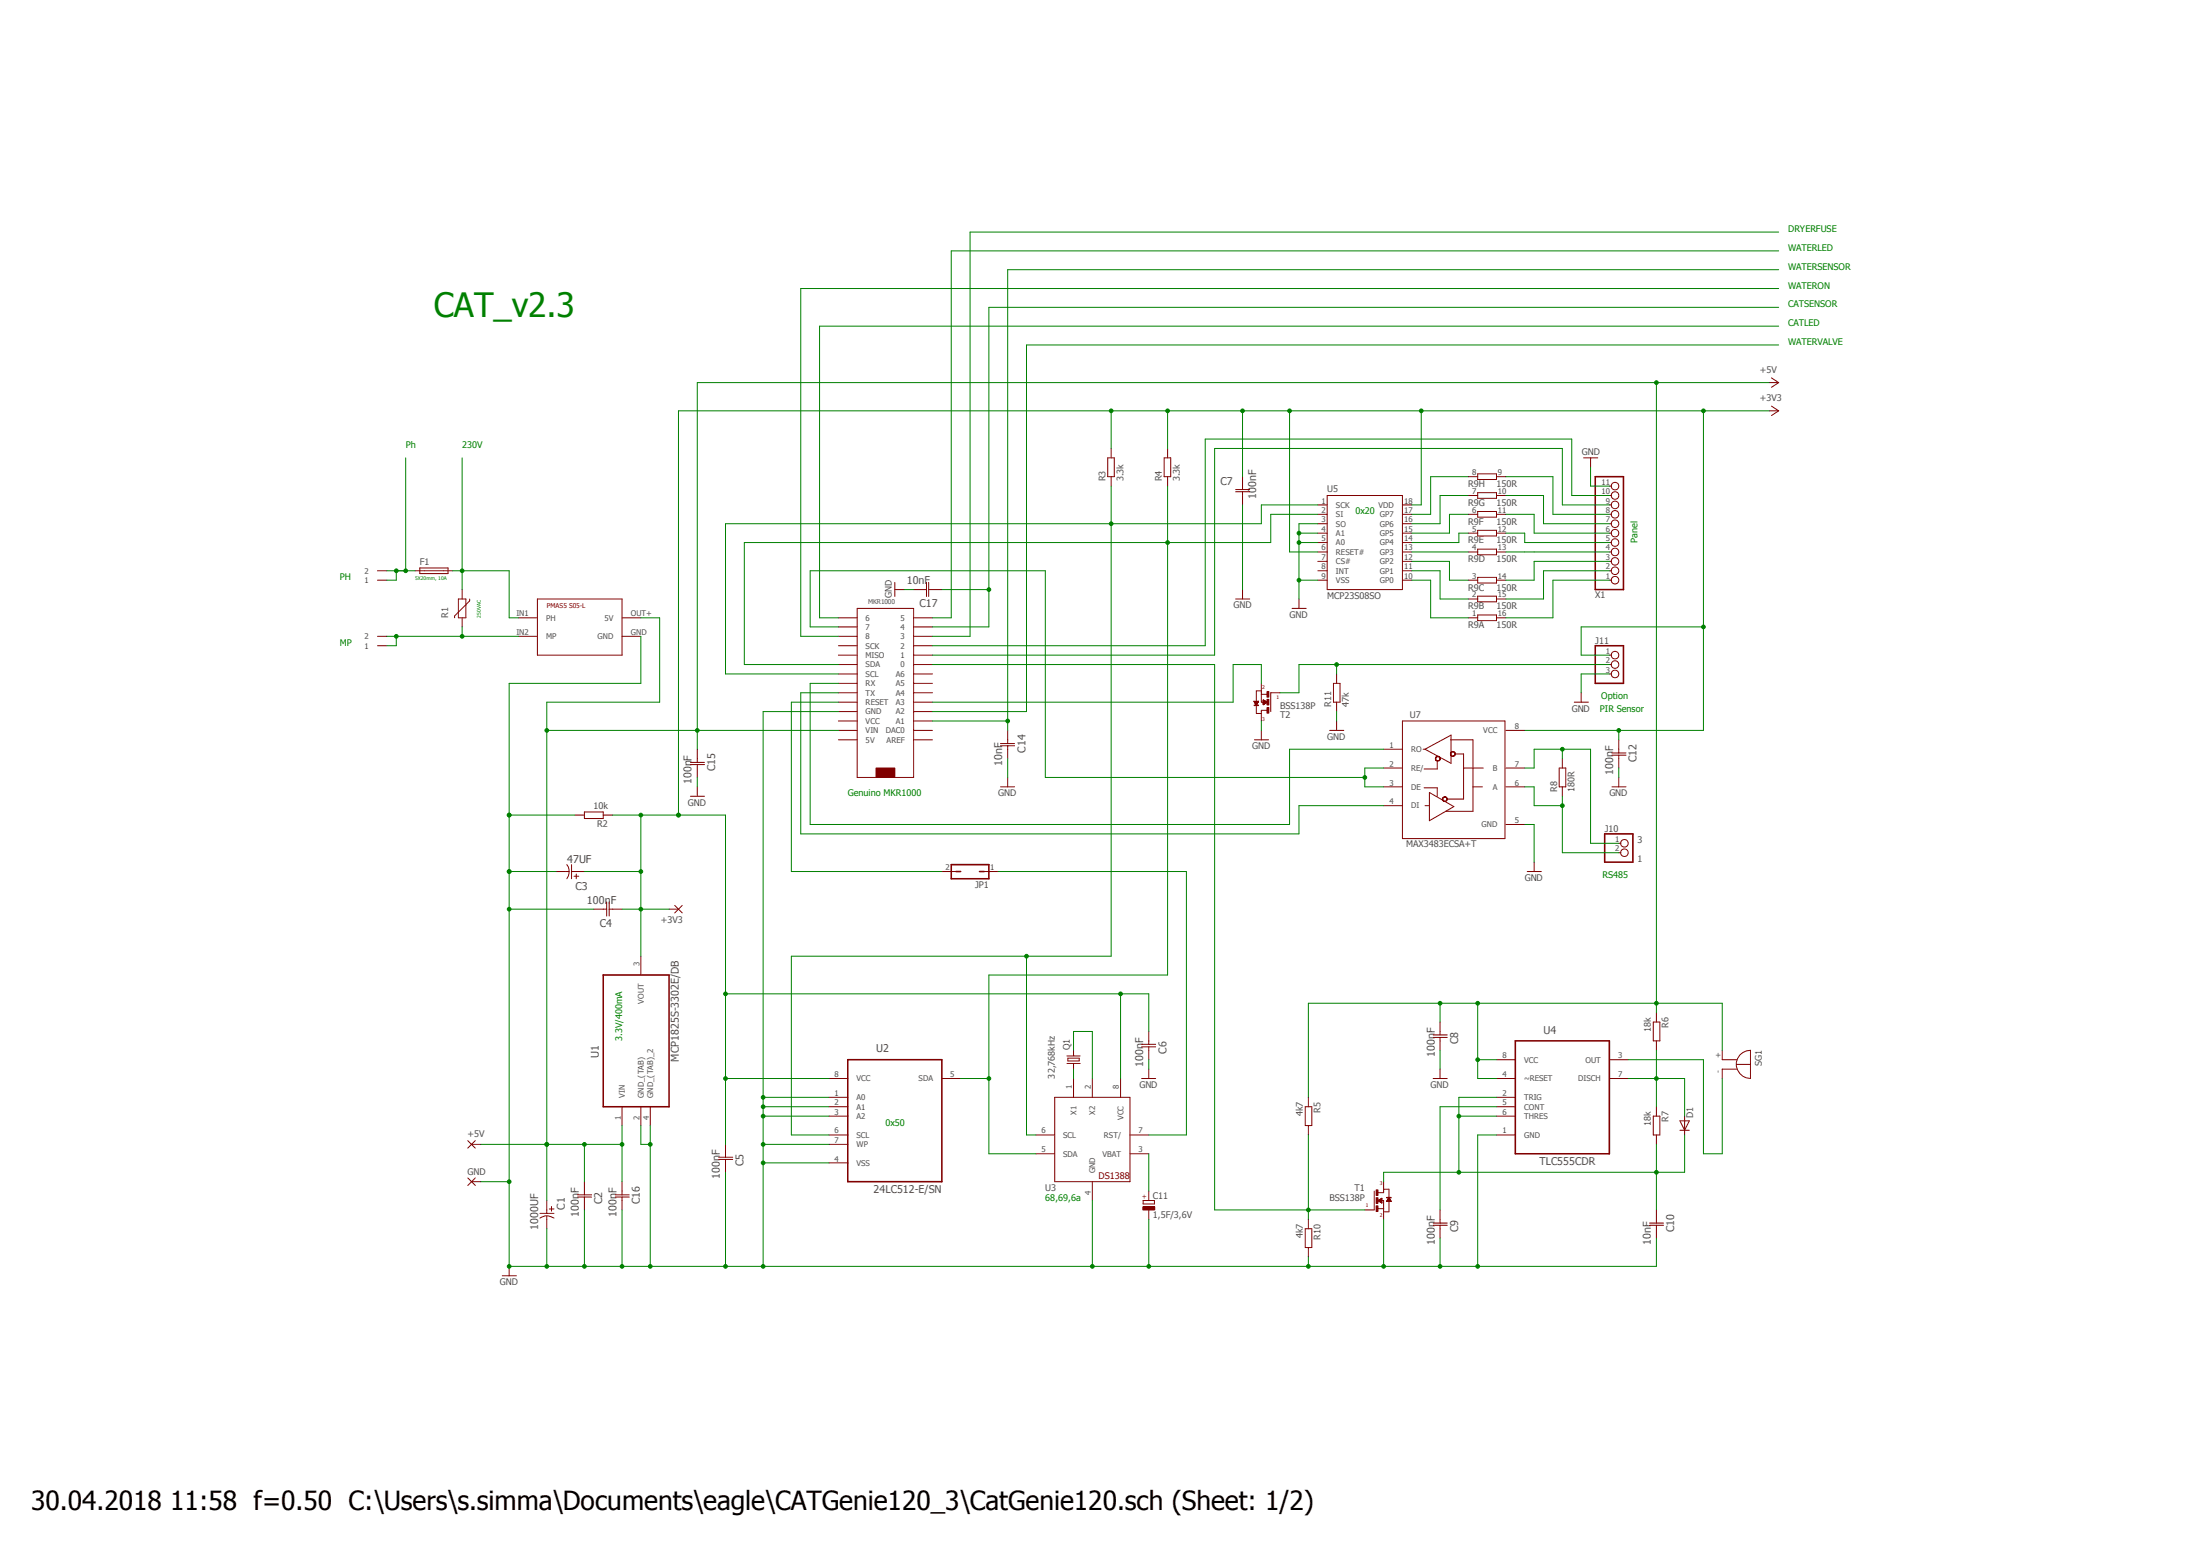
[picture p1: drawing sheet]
<svg xmlns="http://www.w3.org/2000/svg" width="297mm" height="210mm" viewBox="0 0 297 210" stroke-linecap="round" stroke-linejoin="round" font-family="sans-serif">
<path d="M45.6 30.1l205 143.8M250.6 30.1l-205 143.8" fill="none" stroke="#fff" stroke-width=".14"/>
<g fill="none" stroke="#800000" stroke-width=".14">
<path d="M113.2 99.9h2.5M113.2 98.6h2.5M113.2 97.3h2.5M113.2 96.1h2.5M113.2 94.8h2.5M113.2 93.5h2.5M113.2 92.2h2.5M113.2 91h2.5M113.2 89.7h2.5M113.2 88.4h2.5M113.2 87.2h2.5M113.2 85.9h2.5"/>
<path d="M113.2 84.6h2.5M113.2 83.4h2.5M115.7 82.1h7.7v22.8h-7.7zM123.4 99.9h2.5M123.4 98.6h2.5M123.4 97.3h2.5M123.4 96.1h2.5M123.4 94.8h2.5M123.4 93.5h2.5M123.4 92.2h2.5M123.4 91h2.5M123.4 89.7h2.5"/>
<path d="M123.4 88.4h2.5M123.4 87.2h2.5M123.4 85.9h2.5M123.4 84.6h2.5M123.4 83.4h2.5"/>
</g>
<path d="M118.3 103.7h2.5v1.2h-2.5z" fill-rule="evenodd" fill="#800000"/>
<g fill="none" stroke="#800000" stroke-width=".14">
<path d="M238.9 51.6h1.3M238.9 55.5h1.3M239.2 51l1 .6M239.2 54.8l1 .7M240.2 51.6l-1 .7M240.2 55.5l-1 .6M62.4 79.6v1.3M149.6 61.8h.8v2.5h-.8zM150 60.5v1.3M150 64.3v1.3M157.2 61.8h.9v2.5h-.9zM157.6 60.5v1.3"/>
<path d="M157.6 64.3v1.3M61.9 80.9h1v2.5h-1zM62.4 83.4v1.2M63.4 80.9v.2l-2 2v.3M70 83.4h2.6M70 85.9h2.6M72.6 80.9h11.4v7.5h-11.4zM84 83.4h2.5M84 85.9h2.5M77.6 110h1.3M78.9 109.6h2.5v.9h-2.5zM81.4 110h1.3"/>
<path d="M118.3 103.7h2.5v1.2h-2.5zM127.2 117.6h1.9M132.9 117.6h1.9M86.5 129.1v2.5M223.2 138h.9v2.5h-.9zM223.6 136.7v1.3M63.2 159l1 1M63.2 154l1 1M63.7 154.5h1.2M63.7 159.5h1.2M64.2 159l-1 1M64.2 154l-1 1"/>
<path d="M84 149.4v2.5M86.5 149.4v2.5M87.8 149.4v2.5M97 156.5h1.9M97 156.2h1.9M98 154.5v1.7M98 156.5v1.7M111.9 145.6h2.6M111.9 148.1h2.6M111.9 149.4h2.6M111.9 150.7h2.6M111.9 153.2h2.6"/>
<path d="M111.9 154.5h2.6M111.9 157h2.6M127.2 145.6h2.5M176.2 149.4h.9v2.5h-.9zM176.7 148.1v1.3M176.7 151.9v1.3M202.1 145.6h2.5M202.1 148.1h2.5M202.1 149.4h2.5M202.1 150.7h2.5M202.1 153.2h2.5M202.1 143h2.5"/>
<path d="M217.3 145.6h2.5M217.3 143h2.5M223.2 150.7h.9v2.5h-.9zM223.6 140.5v1.3M223.6 149.4v1.3M223.6 153.2v1.3M232.5 141.8v1.2h2M234.4 143.7h1.9M234.5 144.3h-2v1.3M234.9 142.4l.9-.5 .5-.1v3.8a1.92 1.92 0 0 1-1.7-1.1 1.92 1.92 0 0 1 .3-2.1zM67.8 172.2h1.9M68.7 170.9v1.3"/>
<path d="M185.5 160.8v2.5M186.1 163.2h.7M186.6 162.1h.2v1.2M186.8 160.8v.2h-.7M186.8 160.5h.7v1.2M187.5 162.2v1.4h-.7M193.5 165.4h1.9M193.5 165.1h1.9M194.4 163.3v1.8M194.4 165.4v1.7"/>
</g>
<path d="M128.4 116.7h5.1v1.9h-5.1zM129.1 117.6h.6M132.2 117.6h.7M81.4 131.6h8.9v17.8h-8.9zM114.5 143h12.7v16.5h-12.7zM204.6 140.5h12.7v15.2h-12.7z" fill="none" stroke="#800000" stroke-width=".21"/>
<path d="M185.8 160.6h.3v.8h-.3z" fill-rule="evenodd" fill="#800000"/>
<path d="M185.8 160.6h.3v.8h-.3z" fill="none" stroke="#800000" stroke-width=".14"/>
<path d="M185.8 161.7h.3v.7h-.3z" fill-rule="evenodd" fill="#800000"/>
<path d="M185.8 161.7h.3v.7h-.3z" fill="none" stroke="#800000" stroke-width=".14"/>
<path d="M185.8 162.8h.3v.7h-.3z" fill-rule="evenodd" fill="#800000"/>
<path d="M185.8 162.8h.3v.7h-.3z" fill="none" stroke="#800000" stroke-width=".14"/>
<path d="M187.2 161.6h.6v.1h-.6z" fill-rule="evenodd" fill="#800000"/>
<g fill="none" stroke="#800000" stroke-width=".14">
<path d="M51 78.3h1.2M51 77h1.2M56 77h5.1M56.7 76.7h3.8v.7h-3.8zM166.8 66.1h1.9M166.8 66.4h1.9M167.8 64.3v1.8M167.8 66.4v1.8M167.8 79.6v1.3M177.9 78.3h1.3M177.9 77h1.3M177.9 75.8h1.3"/>
<path d="M177.9 74.5h1.3M177.9 73.2h1.3M177.9 72h1.3M177.9 70.7h1.3M177.9 69.4h1.3M177.9 68.2h1.3M179.2 66.9h10.2v12.7h-10.2zM189.4 78.3h1.2M189.4 77h1.2M189.4 75.8h1.2M189.4 74.5h1.2M189.4 73.2h1.2"/>
<path d="M189.4 72h1.2M189.4 70.7h1.2M189.4 69.4h1.2M189.4 68.2h1.2M198.2 78.3h1.3M198.2 74.5h1.3M198.2 72h1.3M198.2 69.4h1.3M198.2 66.9h1.3M198.2 64.3h1.3M199.5 64h2.6v.7h-2.6zM199.5 66.5h2.6v.8h-2.6z"/>
<path d="M199.5 69h2.6v.8h-2.6zM199.5 71.6h2.6v.7h-2.6zM199.5 74.1h2.6v.8h-2.6zM199.5 77.9h2.6v.8h-2.6zM202.1 78.3h1.2M202.1 74.5h1.2M202.1 72h1.2M202.1 69.4h1.2M202.1 66.9h1.2M202.1 64.3h1.2M213.8 61.8h1.9M214.8 61.8v1.3"/>
<path d="M217.3 78.3h.3M217.3 77h.3M217.3 75.8h.3M217.3 74.5h.3M217.3 73.2h.3M217.3 72h.3M217.3 70.7h.3M217.3 69.4h.3M217.3 68.2h.3M217.3 66.9h.3M217.3 65.6h.3M51 87.2h1.2"/>
<path d="M51 85.9h1.2M166.8 80.9h1.9M174.5 82.1h1.9M175.4 80.9v1.2M189.4 97.3h13.8v15.9h-13.8zM198.2 80.9h1.3M198.2 83.4h1.3M199.5 83h2.6v.8h-2.6zM199.5 80.5h2.6v.7h-2.6zM202.1 80.9h1.2M202.1 83.4h1.2M75.1 117.6h1.8"/>
<path d="M76.5 116.7a1.6 1.6 0 0 1 0 1.9M77.2 117.6h1.7M77.2 116.7v1.9M77.5 118.3h.6M77.8 118v.6M192.4 101.1l3.5-1.9v3.8zM193 107l3.3 1.9-3.3 1.9zM80.2 122.7h1.7M81.9 121.8v1.9M82.3 122.7h1.7M82.3 121.8v1.9M155.1 139.2v1.8"/>
<path d="M193.5 139.7h1.9M194.4 138v1.7M78.9 159.5v1.8M139.9 153.2h2.5M139.9 155.7h2.5M142.4 148.1h10.2v11.4h-10.2zM144.1 142.5h1.7M144.1 143.6h1.7M144.2 142.8h1.5v.4h-1.5zM144.9 141.8v.7M144.9 143.6v.7M144.9 145.6v2.5"/>
<path d="M147.5 145.6v2.5M147.5 159.5v2.6M151.3 145.6v2.5M152.6 153.2h2.5M152.6 155.7h2.5M154.1 145.6h1.9M154.1 141.3h1.9M154.1 141h1.9M155.1 141.3v1.7M155.1 144.3v1.3M186.8 159.5v1.3M193.5 140h1.9"/>
<path d="M193.5 145.6h1.9M194.4 140v1.8M194.4 144.3v1.3M226.8 151.3h1.3l-.6 1.3zM226.8 152.6h1.3M227.5 150.7v2.5M72.9 164.4a1.6 1.6 0 0 1 1.9 0M72.9 163.8h1.9M73.8 162.1v1.7M73.8 164.1v1.8M74.2 163.2h.6M74.5 162.9v.6"/>
<path d="M78 161.6h1.9M78 161.3h1.9M78.9 161.6v1.7M184.3 163.3h1.2M186.1 162.1l.5 .3M186.1 162.1h.5M186.1 162h.5M186.2 162.2h.4M186.2 162h.4M186.3 161.9h.3M186.3 162.2h.3M186.3 162.3h.3"/>
<path d="M186.4 162.3h.2M186.4 161.8h.2M186.5 161.8h.1M186.5 162.3h.1M186.6 161.8l-.5 .3M186.6 161.8v.6M186.6 162.4h.1M186.6 161.8h.1M186.8 163.3v1.3M187.2 161.6h.6v.1h-.6zM187.2 162.1h.6M187.3 162.1h.5"/>
<path d="M187.3 162h.4M187.4 162h.3M187.4 161.9h.3M187.4 161.8h.2M187.5 161.8h.1M187.5 161.7h.1M187.5 161.7l.3 .5h-.6zM222.7 165.4h1.9M222.7 165.1h1.9M223.6 163.3v1.8M223.6 165.4v1.7"/>
<circle cx="218.1" cy="72" r=".51"/>
<circle cx="218.1" cy="66.9" r=".51"/>
<circle cx="218.1" cy="75.8" r=".51"/>
<circle cx="218.1" cy="65.6" r=".51"/>
<circle cx="218.1" cy="74.5" r=".51"/>
<circle cx="218.1" cy="70.7" r=".51"/>
<circle cx="218.1" cy="77" r=".51"/>
<circle cx="218.1" cy="73.2" r=".51"/>
<circle cx="218.1" cy="69.4" r=".51"/>
<circle cx="218.1" cy="68.2" r=".51"/>
<circle cx="218.1" cy="78.3" r=".51"/>
</g>
<path d="M215.4 64.3h3.8v15.3h-3.8z" fill="none" stroke="#800000" stroke-width=".21"/>
<path d="M194.8 107.7l.2-.2 .2 .1 .2 .1v.3l-.4 .2-.2-.1-.1-.2h.1l.1-.2 .3-.1 .2 .2-.2 .3-.2 .1-.3-.3z" fill-rule="evenodd" fill="#800000"/>
<path d="M194.8 107.7l.2-.2 .2 .1 .2 .1v.3l-.4 .2-.2-.1-.1-.2h.1l.1-.2 .3-.1 .2 .2-.2 .3-.2 .1-.3-.3z" fill="none" stroke="#800000" stroke-width=".14"/>
<path d="M193.8 102.2l.3-.1h.2l.2 .2v.2l-.2 .2h-.2h-.3v-.3l.1-.2h.4l.1 .1v.2l-.3 .2a.44 .44 0 0 1-.3-.5z" fill-rule="evenodd" fill="#800000"/>
<path d="M193.8 102.2l.3-.1h.2l.2 .2v.2l-.2 .2h-.2h-.3v-.3l.1-.2h.4l.1 .1v.2l-.3 .2a.44 .44 0 0 1-.3-.5z" fill="none" stroke="#800000" stroke-width=".14"/>
<path d="M195.9 101.6l.2-.2 .2 .1 .2 .1v.3l-.2 .2h-.2l-.2-.1-.1-.2 .2-.2 .3-.1 .1 .2v.2l-.3 .2a.44 .44 0 0 1-.2-.5z" fill-rule="evenodd" fill="#800000"/>
<g fill="none" stroke="#800000" stroke-width=".14">
<path d="M195.8 99.9h3.1v9.6h-3.7M203.3 98.6h2.6M218.6 99.9v1.7M186.8 101.1h2.6M186.8 103.7h2.6M186.8 106.2h2.6M186.8 108.8h2.6M192.1 101.1h.3M192.3 106.3h1.8v1.2M192.4 108.8h.5M194.1 102.8v1h-1.8M195.9 101.6l.2-.2 .2 .1 .2 .1v.3l-.2 .2h-.2l-.2-.1-.1-.2 .2-.2 .3-.1 .1 .2v.2l-.3 .2a.44 .44 0 0 1-.2-.5z"/>
<path d="M196.5 101.8h1.1v6.1h-2.3M197.6 103.7h2.7M198.9 106.2h1.2M203.3 103.7h2.6M203.3 106.2h2.6M203.3 111.3h2.6M206.2 117.6h1.9M207.1 116.4v1.2M210.5 103.7h.9v2.5h-.9zM210.9 102.4v1.3M210.9 106.2v1.3M217.6 106.2h1.9"/>
<path d="M217.6 101.9h1.9M217.6 101.6h1.9M218.6 101.9v1.8M218.6 104.9v1.3M154.3 162.1h1.6v.4h-1.6z"/>
</g>
<path d="M154.3 162.9h1.6v.4h-1.6z" fill-rule="evenodd" fill="#800000"/>
<g fill="none" stroke="#800000" stroke-width=".14">
<path d="M120.8 79.6h1.3M120.8 78.6v1.9M123.4 79.6h1.7M125.1 78.6v1.9M125.4 79.6h1.8M125.4 78.6v1.9M136.1 98.6v1.8M169.6 95.2v1.1h.7M170.3 93.5v1.3h.3M170.3 93.7h.8M170.3 93.3h-.7v1.4M171.1 95.9h-.8v.2"/>
<path d="M171.6 93.5v2.6M179.5 98.6h1.9M180 92.2h.9v2.6h-.9zM180.5 91v1.2M180.5 94.8v1.3M180.5 97.3v1.3M212.6 94.8h1.9M213.5 93.5v1.3M217.3 88.4h.3M217.3 89.7h.3M217.3 91h.3M93.2 103.2h1.9"/>
<path d="M93.2 102.9h1.9M93.2 107.5h1.9M94.1 101.1v1.8M94.1 103.2v1.7M94.1 106.2v1.3M135.1 100.7h1.9M135.1 100.4h1.9M135.1 106.2h1.9M136.1 100.7v1.7M136.1 104.9v1.3M218.6 113.8h.3M218.6 115.1h.3"/>
<path d="M84 159.5v1.8M83.1 161.6h1.9M83.1 161.3h1.9M84 161.6v1.7M154.3 162.9h1.6v.4h-1.6zM155.1 160.8v1.3M155.1 163.3v1.3M176.2 165.9h.9v2.5h-.9zM176.7 164.6v1.3M176.7 168.4v1.3"/>
<circle cx="218.1" cy="91" r=".51"/>
<circle cx="218.1" cy="89.7" r=".51"/>
<circle cx="218.1" cy="88.4" r=".51"/>
<circle cx="219.3" cy="113.8" r=".51"/>
<circle cx="219.3" cy="115.1" r=".51"/>
</g>
<path d="M215.4 87.2h3.8v5h-3.8zM216.7 112.6h3.8v3.8h-3.8z" fill="none" stroke="#800000" stroke-width=".21"/>
<path d="M171.1 95.5h.2v.8h-.2z" fill-rule="evenodd" fill="#800000"/>
<path d="M171.1 95.5h.2v.8h-.2z" fill="none" stroke="#800000" stroke-width=".14"/>
<path d="M171.1 94.4h.2v.8h-.2z" fill-rule="evenodd" fill="#800000"/>
<path d="M171.1 94.4h.2v.8h-.2z" fill="none" stroke="#800000" stroke-width=".14"/>
<path d="M171.1 93.3h.2v.8h-.2z" fill-rule="evenodd" fill="#800000"/>
<path d="M171.1 93.3h.2v.8h-.2z" fill="none" stroke="#800000" stroke-width=".14"/>
<path d="M169.3 95.2h.6h-.6z" fill-rule="evenodd" fill="#800000"/>
<g fill="none" stroke="#800000" stroke-width=".14">
<path d="M169.3 94.7h.6l-.3 .5zM169.3 95.2h.6h-.6zM169.3 94.7h.6M169.4 94.8h.5M169.4 99.9h1.9M169.4 94.9h.4M169.4 94.8h.4M169.5 94.9h.3M169.5 95h.3M169.5 95.1h.2M169.5 95h.2M169.6 95.1h.1"/>
<path d="M169.6 95.2h.1M170.3 92.2v1.3M170.3 96.1v1.2M170.3 98.6v1.3M170.6 94.5v.6M170.6 94.5l.5 .3M170.6 95.1h.1M170.6 95h.1M170.6 95h.2M170.6 95h.3M170.6 94.9h.3M170.6 94.9h.4"/>
<path d="M170.6 94.8h.5M170.6 94.7h.4M170.6 94.7h.3M170.6 94.6h.2M170.6 94.6h.1M170.6 94.5h.1M171.1 94.8l-.5 .3M171.6 93.5h1.2M90.3 122.7h1.3M91.1 122.2l1 1M92.1 122.2l-1 1"/>
</g>
<path d="M113.2 96.1h-10.2v52M68.7 170.9h154.9" fill="none" stroke="#008000" stroke-width=".14"/>
<circle cx="103" cy="170.9" r=".25" fill="#008000"/>
<g fill="none" stroke="#008000" stroke-width=".14">
<path d="M103 149.4h8.9M103 150.7h8.9M103 157h8.9M111.9 148.1h-8.9v22.8"/>
<circle cx="103" cy="170.9" r=".25"/>
</g>
<circle cx="103" cy="148.1" r=".25" fill="#008000"/>
<circle cx="103" cy="148.1" r=".25" fill="none" stroke="#008000" stroke-width=".14"/>
<circle cx="103" cy="149.4" r=".25" fill="#008000"/>
<circle cx="103" cy="149.4" r=".25" fill="none" stroke="#008000" stroke-width=".14"/>
<circle cx="103" cy="150.7" r=".25" fill="#008000"/>
<circle cx="103" cy="150.7" r=".25" fill="none" stroke="#008000" stroke-width=".14"/>
<circle cx="103" cy="157" r=".25" fill="#008000"/>
<g fill="none" stroke="#008000" stroke-width=".14">
<path d="M98 158.2v12.7"/>
<circle cx="103" cy="157" r=".25"/>
</g>
<circle cx="98" cy="170.9" r=".25" fill="#008000"/>
<g fill="none" stroke="#008000" stroke-width=".14">
<path d="M103 154.5h8.9"/>
<circle cx="98" cy="170.9" r=".25"/>
</g>
<circle cx="103" cy="154.5" r=".25" fill="#008000"/>
<circle cx="103" cy="154.5" r=".25" fill="none" stroke="#008000" stroke-width=".14"/>
<circle cx="68.7" cy="170.9" r=".25" fill="#008000"/>
<g fill="none" stroke="#008000" stroke-width=".14">
<path d="M68.7 110v60.9M86.5 151.9v2.6h1.3M87.8 151.9v19"/>
<circle cx="68.7" cy="170.9" r=".25"/>
</g>
<circle cx="87.8" cy="154.5" r=".25" fill="#008000"/>
<circle cx="87.8" cy="154.5" r=".25" fill="none" stroke="#008000" stroke-width=".14"/>
<circle cx="87.8" cy="170.9" r=".25" fill="#008000"/>
<g fill="none" stroke="#008000" stroke-width=".14">
<path d="M86.5 85.9v6.3h-17.8v17.8h8.9"/>
<circle cx="87.8" cy="170.9" r=".25"/>
</g>
<circle cx="68.7" cy="110" r=".25" fill="#008000"/>
<g fill="none" stroke="#008000" stroke-width=".14">
<path d="M64.9 159.5h3.8"/>
<circle cx="68.7" cy="110" r=".25"/>
</g>
<circle cx="68.7" cy="159.5" r=".25" fill="#008000"/>
<circle cx="68.7" cy="159.5" r=".25" fill="none" stroke="#008000" stroke-width=".14"/>
<circle cx="68.7" cy="110" r=".25" fill="#008000"/>
<g fill="none" stroke="#008000" stroke-width=".14">
<path d="M202.1 153.2h-2.6v17.7"/>
<circle cx="68.7" cy="110" r=".25"/>
</g>
<circle cx="199.5" cy="170.9" r=".25" fill="#008000"/>
<g fill="none" stroke="#008000" stroke-width=".14">
<path d="M194.4 167.1v3.8"/>
<circle cx="199.5" cy="170.9" r=".25"/>
</g>
<circle cx="194.4" cy="170.9" r=".25" fill="#008000"/>
<g fill="none" stroke="#008000" stroke-width=".14">
<path d="M186.8 164.6v6.3"/>
<circle cx="194.4" cy="170.9" r=".25"/>
</g>
<circle cx="186.8" cy="170.9" r=".25" fill="#008000"/>
<g fill="none" stroke="#008000" stroke-width=".14">
<path d="M73.8 165.9v5M78.9 163.3v7.6"/>
<circle cx="186.8" cy="170.9" r=".25"/>
</g>
<circle cx="78.9" cy="170.9" r=".25" fill="#008000"/>
<circle cx="78.9" cy="170.9" r=".25" fill="none" stroke="#008000" stroke-width=".14"/>
<circle cx="73.8" cy="170.9" r=".25" fill="#008000"/>
<g fill="none" stroke="#008000" stroke-width=".14">
<path d="M223.6 167.1v3.8"/>
<circle cx="73.8" cy="170.9" r=".25"/>
</g>
<circle cx="68.7" cy="117.6" r=".25" fill="#008000"/>
<g fill="none" stroke="#008000" stroke-width=".14">
<path d="M68.7 117.6h6.4"/>
<circle cx="68.7" cy="117.6" r=".25"/>
</g>
<circle cx="68.7" cy="117.6" r=".25" fill="#008000"/>
<g fill="none" stroke="#008000" stroke-width=".14">
<path d="M147.5 162.1v8.8"/>
<circle cx="68.7" cy="117.6" r=".25"/>
</g>
<circle cx="147.5" cy="170.9" r=".25" fill="#008000"/>
<g fill="none" stroke="#008000" stroke-width=".14">
<path d="M68.7 122.7h11.5"/>
<circle cx="147.5" cy="170.9" r=".25"/>
</g>
<circle cx="68.7" cy="122.7" r=".25" fill="#008000"/>
<g fill="none" stroke="#008000" stroke-width=".14">
<path d="M155.1 164.6v6.3"/>
<circle cx="68.7" cy="122.7" r=".25"/>
</g>
<circle cx="155.1" cy="170.9" r=".25" fill="#008000"/>
<g fill="none" stroke="#008000" stroke-width=".14">
<path d="M176.7 169.7v1.2"/>
<circle cx="155.1" cy="170.9" r=".25"/>
</g>
<circle cx="176.7" cy="170.9" r=".25" fill="#008000"/>
<g fill="none" stroke="#008000" stroke-width=".14">
<path d="M84 163.3v7.6"/>
<circle cx="176.7" cy="170.9" r=".25"/>
</g>
<circle cx="84" cy="170.9" r=".25" fill="#008000"/>
<g fill="none" stroke="#008000" stroke-width=".14">
<path d="M175.4 78.3h2.5M175.4 72h2.5M175.4 73.2h2.5M177.9 70.7h-2.5v10.2M194.4 141.8v2.5"/>
<circle cx="84" cy="170.9" r=".25"/>
</g>
<circle cx="175.4" cy="72" r=".25" fill="#008000"/>
<circle cx="175.4" cy="72" r=".25" fill="none" stroke="#008000" stroke-width=".14"/>
<circle cx="175.4" cy="73.2" r=".25" fill="#008000"/>
<circle cx="175.4" cy="73.2" r=".25" fill="none" stroke="#008000" stroke-width=".14"/>
<circle cx="175.4" cy="78.3" r=".25" fill="#008000"/>
<g fill="none" stroke="#008000" stroke-width=".14">
<path d="M122.1 79.6h1.3M150 65.6v5.1h-52v20.3h15.2M167.8 68.2v11.4M214.8 63.1v2.5h2.5M170.3 97.3v1.3M180.5 96.1v1.2M217.3 91h-3.8v2.5M94.1 104.9v1.3M136.1 102.4v2.5M205.9 111.3h1.2v5.1M218.6 103.7v1.2M155.1 143v1.3"/>
<circle cx="175.4" cy="78.3" r=".25"/>
</g>
<circle cx="150" cy="70.7" r=".25" fill="#008000"/>
<g fill="none" stroke="#008000" stroke-width=".14">
<path d="M150 70.7v58.4h-43.2v24.1h5.1M138.6 129.1v24.1h1.3"/>
<circle cx="150" cy="70.7" r=".25"/>
</g>
<circle cx="138.6" cy="129.1" r=".25" fill="#008000"/>
<g fill="none" stroke="#008000" stroke-width=".14">
<path d="M157.6 73.2h-57.1v16.5h12.7M157.6 65.6v66h-24.1v14h-3.8M177.9 68.2h-7.6v2.5h-20.3"/>
<circle cx="138.6" cy="129.1" r=".25"/>
</g>
<circle cx="157.6" cy="73.2" r=".25" fill="#008000"/>
<g fill="none" stroke="#008000" stroke-width=".14">
<path d="M133.5 145.6v10.1h6.4"/>
<circle cx="157.6" cy="73.2" r=".25"/>
</g>
<circle cx="133.5" cy="145.6" r=".25" fill="#008000"/>
<g fill="none" stroke="#008000" stroke-width=".14">
<path d="M238.9 51.6h-144.8v47M177.9 69.4h-6.3v3.8h-14M73.8 98.6h39.4M113.2 94.8h-6.4v22.8h20.4"/>
<circle cx="133.5" cy="145.6" r=".25"/>
</g>
<circle cx="94.1" cy="98.6" r=".25" fill="#008000"/>
<g fill="none" stroke="#008000" stroke-width=".14">
<path d="M73.8 98.6v55.9h10.2v-2.6"/>
<circle cx="94.1" cy="98.6" r=".25"/>
</g>
<circle cx="73.8" cy="154.5" r=".25" fill="#008000"/>
<circle cx="73.8" cy="154.5" r=".25" fill="none" stroke="#008000" stroke-width=".14"/>
<circle cx="223.6" cy="51.6" r=".25" fill="#008000"/>
<g fill="none" stroke="#008000" stroke-width=".14">
<path d="M223.6 51.6v83.8h-24.1v7.6h2.6M64.9 154.5h8.9"/>
<circle cx="223.6" cy="51.6" r=".25"/>
</g>
<circle cx="223.6" cy="135.4" r=".25" fill="#008000"/>
<g fill="none" stroke="#008000" stroke-width=".14">
<path d="M223.6 135.4v1.3M73.8 154.5v7.6M78.9 154.5v5"/>
<circle cx="223.6" cy="135.4" r=".25"/>
</g>
<circle cx="78.9" cy="154.5" r=".25" fill="#008000"/>
<circle cx="78.9" cy="154.5" r=".25" fill="none" stroke="#008000" stroke-width=".14"/>
<circle cx="73.8" cy="154.5" r=".25" fill="#008000"/>
<g fill="none" stroke="#008000" stroke-width=".14">
<path d="M199.5 143v2.6h2.6"/>
<circle cx="73.8" cy="154.5" r=".25"/>
</g>
<circle cx="199.5" cy="143" r=".25" fill="#008000"/>
<g fill="none" stroke="#008000" stroke-width=".14">
<path d="M199.5 135.4h-5.1v2.6"/>
<circle cx="199.5" cy="143" r=".25"/>
</g>
<circle cx="199.5" cy="135.4" r=".25" fill="#008000"/>
<g fill="none" stroke="#008000" stroke-width=".14">
<path d="M86.5 83.4h2.6v11.4h-15.3v3.8"/>
<circle cx="199.5" cy="135.4" r=".25"/>
</g>
<circle cx="73.8" cy="98.6" r=".25" fill="#008000"/>
<g fill="none" stroke="#008000" stroke-width=".14">
<path d="M194.4 135.4h-17.7v12.7M223.6 135.4h8.9v6.4"/>
<circle cx="73.8" cy="98.6" r=".25"/>
</g>
<circle cx="194.4" cy="135.4" r=".25" fill="#008000"/>
<g fill="none" stroke="#008000" stroke-width=".14">
<path d="M94.1 98.6v2.5M84 154.5v5"/>
<circle cx="194.4" cy="135.4" r=".25"/>
</g>
<circle cx="84" cy="154.5" r=".25" fill="#008000"/>
<g fill="none" stroke="#008000" stroke-width=".14">
<path d="M52.2 85.9h1.3M62.4 84.6v1.3h7.6"/>
<circle cx="84" cy="154.5" r=".25"/>
</g>
<circle cx="62.4" cy="85.9" r=".25" fill="#008000"/>
<g fill="none" stroke="#008000" stroke-width=".14">
<path d="M62.4 85.9h-8.9v1.3h-1.3"/>
<circle cx="62.4" cy="85.9" r=".25"/>
</g>
<circle cx="53.5" cy="85.9" r=".25" fill="#008000"/>
<g fill="none" stroke="#008000" stroke-width=".14">
<path d="M91.6 55.5h147.3M150 55.5v5M157.6 55.5v5M86.5 110v19.1"/>
<circle cx="53.5" cy="85.9" r=".25"/>
</g>
<circle cx="157.6" cy="55.5" r=".25" fill="#008000"/>
<circle cx="157.6" cy="55.5" r=".25" fill="none" stroke="#008000" stroke-width=".14"/>
<circle cx="150" cy="55.5" r=".25" fill="#008000"/>
<g fill="none" stroke="#008000" stroke-width=".14">
<path d="M91.6 55.5v54.5M82.7 110h3.8"/>
<circle cx="150" cy="55.5" r=".25"/>
</g>
<circle cx="91.6" cy="110" r=".25" fill="#008000"/>
<g fill="none" stroke="#008000" stroke-width=".14">
<path d="M78.9 117.6h7.6M86.5 110h5.1"/>
<circle cx="91.6" cy="110" r=".25"/>
</g>
<circle cx="86.5" cy="117.6" r=".25" fill="#008000"/>
<g fill="none" stroke="#008000" stroke-width=".14">
<path d="M191.9 55.5v12.7h-1.3"/>
<circle cx="86.5" cy="117.6" r=".25"/>
</g>
<circle cx="191.9" cy="55.5" r=".25" fill="#008000"/>
<g fill="none" stroke="#008000" stroke-width=".14">
<path d="M174.1 55.5v19h3.8"/>
<circle cx="191.9" cy="55.5" r=".25"/>
</g>
<circle cx="174.1" cy="55.5" r=".25" fill="#008000"/>
<g fill="none" stroke="#008000" stroke-width=".14">
<path d="M84 122.7h2.5"/>
<circle cx="174.1" cy="55.5" r=".25"/>
</g>
<circle cx="86.5" cy="122.7" r=".25" fill="#008000"/>
<g fill="none" stroke="#008000" stroke-width=".14">
<path d="M167.8 55.5v8.8"/>
<circle cx="86.5" cy="122.7" r=".25"/>
</g>
<circle cx="167.8" cy="55.5" r=".25" fill="#008000"/>
<g fill="none" stroke="#008000" stroke-width=".14">
<path d="M98 110v24.2M111.9 145.6h-13.9v8.9"/>
<circle cx="167.8" cy="55.5" r=".25"/>
</g>
<circle cx="98" cy="145.6" r=".25" fill="#008000"/>
<g fill="none" stroke="#008000" stroke-width=".14">
<path d="M98 145.6v-11.4h53.3v11.4"/>
<circle cx="98" cy="145.6" r=".25"/>
</g>
<circle cx="98" cy="134.2" r=".25" fill="#008000"/>
<g fill="none" stroke="#008000" stroke-width=".14">
<path d="M151.3 134.2h3.8v5"/>
<circle cx="98" cy="134.2" r=".25"/>
</g>
<circle cx="151.3" cy="134.2" r=".25" fill="#008000"/>
<g fill="none" stroke="#008000" stroke-width=".14">
<path d="M91.6 110h6.4"/>
<circle cx="151.3" cy="134.2" r=".25"/>
</g>
<circle cx="91.6" cy="110" r=".25" fill="#008000"/>
<circle cx="91.6" cy="110" r=".25" fill="none" stroke="#008000" stroke-width=".14"/>
<circle cx="86.5" cy="110" r=".25" fill="#008000"/>
<g fill="none" stroke="#008000" stroke-width=".14">
<path d="M230 84.6v14h-24.1"/>
<circle cx="86.5" cy="110" r=".25"/>
</g>
<circle cx="230" cy="55.5" r=".25" fill="#008000"/>
<g fill="none" stroke="#008000" stroke-width=".14">
<path d="M230 55.5v29.1M218.6 98.6v1.3"/>
<circle cx="230" cy="55.5" r=".25"/>
</g>
<circle cx="218.6" cy="98.6" r=".25" fill="#008000"/>
<g fill="none" stroke="#008000" stroke-width=".14">
<path d="M230 84.6h-16.5v3.8h3.8"/>
<circle cx="218.6" cy="98.6" r=".25"/>
</g>
<circle cx="230" cy="84.6" r=".25" fill="#008000"/>
<g fill="none" stroke="#008000" stroke-width=".14">
<path d="M164 89.7v73.6h20.3M86.5 122.7h3.8M176.7 153.2v10.1"/>
<circle cx="230" cy="84.6" r=".25"/>
</g>
<circle cx="176.7" cy="163.3" r=".25" fill="#008000"/>
<g fill="none" stroke="#008000" stroke-width=".14">
<path d="M125.9 89.7h38.1M197 150.7h5.1M202.1 149.4h-7.7v13.9M202.1 148.1h-5.1v10.1h26.6v-3.7M219.8 143h10.2v12.7h2.5v-10.1M176.7 163.3v1.3"/>
<circle cx="176.7" cy="163.3" r=".25"/>
</g>
<circle cx="197" cy="150.7" r=".25" fill="#008000"/>
<g fill="none" stroke="#008000" stroke-width=".14">
<path d="M223.6 158.2v5.1"/>
<circle cx="197" cy="150.7" r=".25"/>
</g>
<circle cx="223.6" cy="158.2" r=".25" fill="#008000"/>
<g fill="none" stroke="#008000" stroke-width=".14">
<path d="M197 158.2h-10.2v1.3"/>
<circle cx="223.6" cy="158.2" r=".25"/>
</g>
<circle cx="197" cy="158.2" r=".25" fill="#008000"/>
<g fill="none" stroke="#008000" stroke-width=".14">
<path d="M219.8 145.6h3.8M223.6 141.8v7.6M227.5 153.2v5h-3.9"/>
<circle cx="197" cy="158.2" r=".25"/>
</g>
<circle cx="223.6" cy="145.6" r=".25" fill="#008000"/>
<g fill="none" stroke="#008000" stroke-width=".14">
<path d="M52.2 77h3.8M53.5 77v1.3h-1.3M223.6 145.6h3.9v5.1"/>
<circle cx="223.6" cy="145.6" r=".25"/>
</g>
<circle cx="53.5" cy="77" r=".25" fill="#008000"/>
<g fill="none" stroke="#008000" stroke-width=".14">
<path d="M54.8 61.8v15.2h-1.3"/>
<circle cx="53.5" cy="77" r=".25"/>
</g>
<circle cx="54.8" cy="77" r=".25" fill="#008000"/>
<g fill="none" stroke="#008000" stroke-width=".14">
<path d="M61.1 77h7.6v6.4h1.3M62.4 77v2.6"/>
<circle cx="54.8" cy="77" r=".25"/>
</g>
<circle cx="62.4" cy="77" r=".25" fill="#008000"/>
<g fill="none" stroke="#008000" stroke-width=".14">
<path d="M240.2 36.4h-104.1v62.2M62.4 61.8v15.2M190.6 78.3h2.6v5.1h5M190.6 75.8h5.1v2.5h2.5M190.6 77h3.8v3.9h3.8M190.6 74.5h7.6M198.2 64.3h-5v5.1h-2.6M198.2 66.9h-3.8v3.8h-3.8M198.2 69.4h-2.5v2.6h-5.1M198.2 72h-1.2v1.2h-6.4M203.3 64.3h6.4v5.1h7.6M203.3 66.9h5.1v3.8h8.9"/>
<path d="M203.3 69.4h3.8v2.6h10.2M203.3 74.5h14M203.3 72h2.6v1.2h11.4M217.3 75.8h-10.2v2.5h-3.8M217.3 78.3h-7.6v5.1h-6.4M217.3 77h-8.9v3.9h-5.1M217.3 66.9h-5.1v-7.6h-49.5v27.9h-36.8M217.3 68.2h-6.4v-7.7h-46.9v27.9h-38.1M125.9 97.3h10.2M134.8 117.6h25.4v35.6h-5.1M144.9 141.8v-2.6h2.6v6.4M144.9 144.3v1.3"/>
<circle cx="62.4" cy="77" r=".25"/>
</g>
<circle cx="136.1" cy="97.3" r=".25" fill="#008000"/>
<g fill="none" stroke="#008000" stroke-width=".14">
<path d="M205.9 103.7h1.2v-2.6h7.7v12.7h3.8M210.9 101.1v1.3M155.1 155.7v5.1"/>
<circle cx="136.1" cy="97.3" r=".25"/>
</g>
<circle cx="210.9" cy="101.1" r=".25" fill="#008000"/>
<g fill="none" stroke="#008000" stroke-width=".14">
<path d="M205.9 106.2h1.2v2.6h3.8M210.9 107.5v7.6h7.7"/>
<circle cx="210.9" cy="101.1" r=".25"/>
</g>
<circle cx="210.9" cy="108.8" r=".25" fill="#008000"/>
<g fill="none" stroke="#008000" stroke-width=".14">
<path d="M113.2 93.5h-5.1v19.1h67.3v-3.8h11.4M113.2 92.2h-3.8v19.1h64.7v-10.2h12.7M113.2 84.6h-3.8v-7.6h31.7v27.9h43.2M186.8 103.7h-2.5v2.5h2.5"/>
<circle cx="210.9" cy="108.8" r=".25"/>
</g>
<circle cx="184.3" cy="104.9" r=".25" fill="#008000"/>
<g fill="none" stroke="#008000" stroke-width=".14">
<path d="M240.2 33.9h-111.8v49.5h-2.5M240.2 31.3h-109.2v54.6h-5.1M240.2 41.5h-106.7v43.1h-7.6M127.2 79.6h6.3"/>
<circle cx="184.3" cy="104.9" r=".25"/>
</g>
<circle cx="133.5" cy="79.6" r=".25" fill="#008000"/>
<g fill="none" stroke="#008000" stroke-width=".14">
<path d="M240.2 38.9h-132.1v47h5.1M240.2 44h-129.5v39.4h2.5M240.2 46.6h-101.6v49.5h-12.7M170.3 92.2v-2.5h-3.8v5.1h-40.6M180.5 89.7v1.3M217.3 89.7h-41.9v3.8h-2.6"/>
<circle cx="133.5" cy="79.6" r=".25"/>
</g>
<circle cx="180.5" cy="89.7" r=".25" fill="#008000"/>
<circle cx="180.5" cy="89.7" r=".25" fill="none" stroke="#008000" stroke-width=".14"/>
<text font-size="4.5" fill="#008000" x="58.6" y="42.8">CAT_v2.3</text>
<text font-size="3.6" x="4.2" y="203.9">30.04.2018 11:58 f=0.50 C:\Users\s.simma\Documents\eagle\CATGenie120_3\CatGenie120.sch (Sheet: 1/2)</text>
<g font-size="1.4" fill="#505050">
<text x="164.8" y="65.5">C7</text>
<text x="169.6" y="67.4" transform="rotate(-90 169.6 67.4)">100nF</text>
<text x="122.4" y="78.8">10nF</text>
<text x="124.2" y="82">C17</text>
<text x="138.5" y="101.6" transform="rotate(-90 138.5 101.6)">C14</text>
<text x="93.4" y="105.9" transform="rotate(-90 93.4 105.9)">100nF</text>
<text x="96.6" y="104.1" transform="rotate(-90 96.6 104.1)">C15</text>
<text x="135.3" y="103.3" transform="rotate(-90 135.3 103.3)">10nF</text>
<text x="217.8" y="104.6" transform="rotate(-90 217.8 104.6)">100nF</text>
<text x="221" y="102.9" transform="rotate(-90 221 102.9)">C12</text>
<text x="76.6" y="116.5">47UF</text>
<text x="77.7" y="120.1">C3</text>
<text x="79.2" y="122">100nF</text>
<text x="81" y="125.1">C4</text>
<text x="80.9" y="142.8" transform="rotate(-90 80.9 142.8)">U1</text>
<text x="91.6" y="143.3" transform="rotate(-90 91.6 143.3)">MCP1825S-3302E/DB</text>
<text x="118.3" y="141.9">U2</text>
<text x="154.3" y="144" transform="rotate(-90 154.3 144)">100nF</text>
<text x="157.5" y="142.2" transform="rotate(-90 157.5 142.2)">C6</text>
<text x="193.7" y="142.7" transform="rotate(-90 193.7 142.7)">100nF</text>
<text x="196.9" y="141" transform="rotate(-90 196.9 141)">C8</text>
<text x="208.4" y="139.6">U4</text>
<text x="97.2" y="159.2" transform="rotate(-90 97.2 159.2)">100nF</text>
<text x="100.4" y="157.4" transform="rotate(-90 100.4 157.4)">C5</text>
<text x="117.9" y="161">24LC512-E/SN</text>
<text x="207.9" y="157.3">TLC555CDR</text>
<text x="72.7" y="166" transform="rotate(-90 72.7 166)">1000UF</text>
<text x="76.3" y="163.3" transform="rotate(-90 76.3 163.3)">C1</text>
<text x="78.1" y="164.3" transform="rotate(-90 78.1 164.3)">100nF</text>
<text x="81.3" y="162.5" transform="rotate(-90 81.3 162.5)">C2</text>
<text x="83.2" y="164.3" transform="rotate(-90 83.2 164.3)">100nF</text>
<text x="86.4" y="162.5" transform="rotate(-90 86.4 162.5)">C16</text>
<text x="196.9" y="166.3" transform="rotate(-90 196.9 166.3)">C9</text>
<text x="226.1" y="166.3" transform="rotate(-90 226.1 166.3)">C10</text>
<text x="193.7" y="168.1" transform="rotate(-90 193.7 168.1)">100nF</text>
<text x="222.9" y="168.1" transform="rotate(-90 222.9 168.1)">10nF</text>
</g>
<g font-size="1.2" fill="#008000">
<text x="241.4" y="33.9">WATERLED</text>
<text x="241.4" y="31.3">DRYERFUSE</text>
<text x="241.4" y="36.4">WATERSENSOR</text>
<text x="241.4" y="41.5">CATSENSOR</text>
<text x="241.4" y="38.9">WATERON</text>
<text x="241.4" y="44">CATLED</text>
<text x="241.4" y="46.6">WATERVALVE</text>
<text x="54.8" y="60.5">Ph</text>
<text x="62.4" y="60.5">230V</text>
<text x="183" y="69.4">0x20</text>
<text x="221.1" y="73.2" transform="rotate(-90 221.1 73.2)">Panel</text>
<text x="45.9" y="78.3">PH</text>
<text x="45.9" y="87.2">MP</text>
<text x="216.2" y="94.4">Option</text>
<text x="216" y="96.1">PIR Sensor</text>
<text x="114.5" y="107.5">Genuino MKR1000</text>
<text x="216.4" y="118.5">RS485</text>
<text x="84" y="140.5" transform="rotate(-90 84 140.5)">3.3V/400mA</text>
<text x="119.5" y="151.9">0x50</text>
<text x="141.1" y="162.1">68,69,6a</text>
</g>
<g font-size="1.2" fill="#505050">
<text x="237.6" y="50.4">+5V</text>
<text x="237.6" y="54.2">+3V3</text>
<text x="149.3" y="65" transform="rotate(-90 149.3 65)">R3</text>
<text x="151.7" y="65" transform="rotate(-90 151.7 65)">3.3k</text>
<text x="156.9" y="65" transform="rotate(-90 156.9 65)">R4</text>
<text x="159.3" y="65" transform="rotate(-90 159.3 65)">3.3k</text>
<text x="198.2" y="65.7">R9H</text>
<text x="202.1" y="65.7">150R</text>
<text x="213.6" y="61.4">GND</text>
<text x="179.2" y="66.4">U5</text>
<text x="198.2" y="70.8">R9F</text>
<text x="198.2" y="68.3">R9G</text>
<text x="202.1" y="70.8">150R</text>
<text x="202.1" y="68.3">150R</text>
<text x="56.7" y="76.3">F1</text>
<text x="198.2" y="75.9">R9D</text>
<text x="198.2" y="73.4">R9E</text>
<text x="202.1" y="75.9">150R</text>
<text x="202.1" y="73.4">150R</text>
<text x="60.5" y="83.4" transform="rotate(-90 60.5 83.4)">R1</text>
<text x="120.4" y="80.8" transform="rotate(-90 120.4 80.8)">GND</text>
<text x="166.5" y="82.1">GND</text>
<text x="174.1" y="83.4">GND</text>
<text x="179.2" y="80.9">MCP23S08SO</text>
<text x="198.2" y="82.3">R9B</text>
<text x="198.2" y="79.7">R9C</text>
<text x="202.1" y="82.3">150R</text>
<text x="202.1" y="79.7">150R</text>
<text x="215.4" y="80.8">X1</text>
<text x="198.2" y="84.8">R9A</text>
<text x="202.1" y="84.8">150R</text>
<text x="215.4" y="86.9">J11</text>
<text x="172.8" y="95.7">BSS138P</text>
<text x="179.7" y="95.4" transform="rotate(-90 179.7 95.4)">R11</text>
<text x="182.1" y="95.4" transform="rotate(-90 182.1 95.4)">47k</text>
<text x="169.1" y="101.1">GND</text>
<text x="172.8" y="96.9">T2</text>
<text x="179.2" y="99.9">GND</text>
<text x="190.4" y="96.9">U7</text>
<text x="212.2" y="96.1">GND</text>
<text x="134.8" y="107.5">GND</text>
<text x="210.2" y="106.8" transform="rotate(-90 210.2 106.8)">R8</text>
<text x="212.6" y="106.8" transform="rotate(-90 212.6 106.8)">180R</text>
<text x="217.3" y="107.5">GND</text>
<text x="80.1" y="109.3">10k</text>
<text x="80.6" y="111.7">R2</text>
<text x="92.9" y="108.8">GND</text>
<text x="216.7" y="112.3">J10</text>
<text x="221.1" y="113.8">3</text>
<text x="131.7" y="119.8">JP1</text>
<text x="189.9" y="114.3">MAX3483ECSA+T</text>
<text x="205.9" y="118.9">GND</text>
<text x="221.1" y="116.4">1</text>
<text x="89.2" y="124.5">+3V3</text>
<text x="144.4" y="141.8" transform="rotate(-90 144.4 141.8)">Q1</text>
<text x="222.9" y="139.3" transform="rotate(-90 222.9 139.3)">18k</text>
<text x="225.3" y="138.8" transform="rotate(-90 225.3 138.8)">R6</text>
<text x="237.9" y="143.9" transform="rotate(-90 237.9 143.9)">SG1</text>
<text x="142.4" y="145.6" transform="rotate(-90 142.4 145.6)">32,768kHz</text>
<text x="153.8" y="146.9">GND</text>
<text x="193.2" y="146.9">GND</text>
<text x="63.1" y="153.5">+5V</text>
<text x="175.9" y="150.7" transform="rotate(-90 175.9 150.7)">4k7</text>
<text x="178.3" y="150.2" transform="rotate(-90 178.3 150.2)">R5</text>
<text x="222.9" y="152" transform="rotate(-90 222.9 152)">18k</text>
<text x="225.3" y="151.5" transform="rotate(-90 225.3 151.5)">R7</text>
<text x="228.6" y="150.9" transform="rotate(-90 228.6 150.9)">D1</text>
<text x="63.1" y="158.6">GND</text>
<text x="141.1" y="160.8">U3</text>
<text x="155.7" y="161.8">C11</text>
<text x="182.9" y="160.8">T1</text>
<text x="155.7" y="164.4">1,5F/3,6V</text>
<text x="175.9" y="167.2" transform="rotate(-90 175.9 167.2)">4k7</text>
<text x="178.3" y="167.3" transform="rotate(-90 178.3 167.3)">R10</text>
<text x="179.5" y="162.1">BSS138P</text>
<text x="67.5" y="173.5">GND</text>
</g>
<text font-size="1.2" fill="#800000" x="148.3" y="159.2">DS1388</text>
<g font-size="1.1" fill="#505050">
<text x="198.8" y="64.2">8</text>
<text x="202.2" y="64.2">9</text>
<text x="216.2" y="65.4">11</text>
<text x="178.4" y="68">1</text>
<text x="178.4" y="69.3">2</text>
<text x="178.4" y="70.5">3</text>
<text x="178.4" y="71.8">4</text>
<text x="180.4" y="68.5">SCK</text>
<text x="180.4" y="69.8">SI</text>
<text x="180.4" y="71.1">SO</text>
<text x="186.1" y="68.5">VDD</text>
<text x="186.3" y="69.8">GP7</text>
<text x="186.3" y="71.1">GP6</text>
<text x="189.6" y="68">18</text>
<text x="189.6" y="69.3">17</text>
<text x="189.6" y="71.8">15</text>
<text x="189.6" y="70.5">16</text>
<text x="198.8" y="71.8">5</text>
<text x="198.8" y="69.3">6</text>
<text x="198.8" y="66.7">7</text>
<text x="202.2" y="71.8">12</text>
<text x="202.2" y="69.3">11</text>
<text x="202.2" y="66.7">10</text>
<text x="216.2" y="66.7">10</text>
<text x="216.8" y="71.8">6</text>
<text x="216.8" y="70.5">7</text>
<text x="216.8" y="69.3">8</text>
<text x="216.8" y="68">9</text>
<text x="49.2" y="77.4">2</text>
<text x="178.4" y="73">5</text>
<text x="178.4" y="74.3">6</text>
<text x="178.4" y="75.6">7</text>
<text x="178.4" y="76.8">8</text>
<text x="180.4" y="72.3">A1</text>
<text x="180.4" y="73.6">A0</text>
<text x="180.4" y="74.9">RESET#</text>
<text x="180.4" y="76.2">CS#</text>
<text x="180.4" y="77.4">INT</text>
<text x="186.3" y="72.3">GP5</text>
<text x="186.3" y="73.6">GP4</text>
<text x="186.3" y="74.9">GP3</text>
<text x="186.3" y="76.2">GP2</text>
<text x="186.3" y="77.4">GP1</text>
<text x="189.6" y="73">14</text>
<text x="189.6" y="74.3">13</text>
<text x="189.6" y="75.6">12</text>
<text x="189.6" y="76.8">11</text>
<text x="198.8" y="74.3">4</text>
<text x="202.2" y="74.3">13</text>
<text x="216.8" y="76.8">2</text>
<text x="216.8" y="75.6">3</text>
<text x="216.8" y="74.3">4</text>
<text x="216.8" y="73">5</text>
<text x="49.2" y="78.7">1</text>
<text x="69.7" y="83.2">IN1</text>
<text x="73.7" y="83.8">PH</text>
<text x="81.6" y="83.8">5V</text>
<text x="85.2" y="83.2">OUT+</text>
<text x="116.9" y="83.8">6</text>
<text x="121.6" y="83.8">5</text>
<text x="178.4" y="78.1">9</text>
<text x="180.4" y="78.7">VSS</text>
<text x="186.3" y="78.7">GP0</text>
<text x="189.6" y="78.1">10</text>
<text x="198.8" y="83.2">1</text>
<text x="198.8" y="80.6">2</text>
<text x="198.8" y="78.1">3</text>
<text x="202.2" y="83.2">16</text>
<text x="202.2" y="80.6">15</text>
<text x="202.2" y="78.1">14</text>
<text x="216.8" y="78.1">1</text>
<text x="49.2" y="87.5">1</text>
<text x="49.2" y="86.3">2</text>
<text x="69.7" y="85.7">IN2</text>
<text x="73.7" y="86.3">MP</text>
<text x="80.7" y="86.3">GND</text>
<text x="85.2" y="85.7">GND</text>
<text x="116.9" y="88.8">MISO</text>
<text x="116.9" y="87.5">SCK</text>
<text x="116.9" y="86.3">8</text>
<text x="116.9" y="85">7</text>
<text x="121.6" y="85">4</text>
<text x="121.6" y="86.3">3</text>
<text x="121.6" y="87.5">2</text>
<text x="121.6" y="88.8">1</text>
<text x="216.8" y="88.3">1</text>
<text x="216.8" y="89.5">2</text>
<text x="116.9" y="93.9">TX</text>
<text x="116.9" y="95.2">RESET</text>
<text x="116.9" y="92.6">RX</text>
<text x="116.9" y="91.4">SCL</text>
<text x="116.9" y="90.1">SDA</text>
<text x="120.9" y="91.4">A6</text>
<text x="120.9" y="92.6">A5</text>
<text x="120.9" y="93.9">A4</text>
<text x="120.9" y="95.2">A3</text>
<text x="121.6" y="90.1">0</text>
<text x="216.8" y="90.8">3</text>
<text x="116.9" y="99">VIN</text>
<text x="116.9" y="97.7">VCC</text>
<text x="116.9" y="100.2">5V</text>
<text x="116.9" y="96.4">GND</text>
<text x="119.6" y="99">DAC0</text>
<text x="119.7" y="100.2">AREF</text>
<text x="120.9" y="96.4">A2</text>
<text x="120.9" y="97.7">A1</text>
<text x="187.6" y="101">1</text>
<text x="190.5" y="101.5">RO</text>
<text x="200.3" y="99">VCC</text>
<text x="204.5" y="98.4">8</text>
<text x="187.6" y="103.5">2</text>
<text x="187.6" y="106">3</text>
<text x="190.5" y="104.1">RE/</text>
<text x="190.5" y="106.6">DE</text>
<text x="201.5" y="104.1">B</text>
<text x="201.5" y="106.6">A</text>
<text x="204.5" y="103.5">7</text>
<text x="204.5" y="106">6</text>
<text x="187.6" y="108.6">4</text>
<text x="190.5" y="109.1">DI</text>
<text x="200" y="111.7">GND</text>
<text x="204.5" y="111.1">5</text>
<text x="218.1" y="113.7">1</text>
<text x="127.7" y="117.5">2</text>
<text x="133.7" y="117.5">1</text>
<text x="218.1" y="114.9">2</text>
<text x="86.4" y="130.4" transform="rotate(-90 86.4 130.4)">3</text>
<text x="86.9" y="135.5" transform="rotate(-90 86.9 135.5)">VOUT</text>
<text x="202.9" y="142.9">8</text>
<text x="205.8" y="143.4">VCC</text>
<text x="214.1" y="143.4">OUT</text>
<text x="218.5" y="142.9">3</text>
<text x="232.4" y="142.9" transform="rotate(-90 232.4 142.9)">+</text>
<text x="84.4" y="148.2" transform="rotate(-90 84.4 148.2)">VIN</text>
<text x="86.9" y="148.2" transform="rotate(-90 86.9 148.2)">GND_(TAB)</text>
<text x="88.2" y="148.2" transform="rotate(-90 88.2 148.2)">GND_(TAB)_2</text>
<text x="112.7" y="145.4">8</text>
<text x="112.7" y="147.9">1</text>
<text x="112.7" y="149.2">2</text>
<text x="115.7" y="146">VCC</text>
<text x="115.7" y="148.5">A0</text>
<text x="115.7" y="149.8">A1</text>
<text x="124" y="146">SDA</text>
<text x="128.3" y="145.4">5</text>
<text x="144.7" y="146.9" transform="rotate(-90 144.7 146.9)">1</text>
<text x="147.3" y="146.9" transform="rotate(-90 147.3 146.9)">2</text>
<text x="151.1" y="146.9" transform="rotate(-90 151.1 146.9)">8</text>
<text x="202.9" y="145.4">4</text>
<text x="202.9" y="147.9">2</text>
<text x="202.9" y="149.2">5</text>
<text x="205.8" y="148.5">TRIG</text>
<text x="205.8" y="146">~RESET</text>
<text x="205.8" y="149.8">CONT</text>
<text x="213.1" y="146">DISCH</text>
<text x="218.5" y="145.4">7</text>
<text x="232.4" y="144.9" transform="rotate(-90 232.4 144.9)">-</text>
<text x="83.8" y="151.1" transform="rotate(-90 83.8 151.1)">1</text>
<text x="86.4" y="151.1" transform="rotate(-90 86.4 151.1)">2</text>
<text x="87.6" y="151.1" transform="rotate(-90 87.6 151.1)">4</text>
<text x="112.7" y="150.5">3</text>
<text x="112.7" y="153">6</text>
<text x="112.7" y="154.3">7</text>
<text x="115.7" y="151">A2</text>
<text x="115.7" y="153.6">SCL</text>
<text x="115.7" y="154.9">WP</text>
<text x="140.6" y="153">6</text>
<text x="140.6" y="155.5">5</text>
<text x="143.5" y="153.6">SCL</text>
<text x="145.3" y="150.5" transform="rotate(-90 145.3 150.5)">X1</text>
<text x="147.9" y="150.5" transform="rotate(-90 147.9 150.5)">X2</text>
<text x="149.1" y="153.6">RST/</text>
<text x="151.7" y="151.2" transform="rotate(-90 151.7 151.2)">VCC</text>
<text x="153.7" y="155.5">3</text>
<text x="153.7" y="153">7</text>
<text x="202.9" y="150.5">6</text>
<text x="202.9" y="153">1</text>
<text x="205.8" y="151">THRES</text>
<text x="205.8" y="153.6">GND</text>
<text x="112.7" y="156.8">4</text>
<text x="115.7" y="157.4">VSS</text>
<text x="143.5" y="156.1">SDA</text>
<text x="147.3" y="161.3" transform="rotate(-90 147.3 161.3)">4</text>
<text x="147.9" y="158.4" transform="rotate(-90 147.9 158.4)">GND</text>
<text x="148.8" y="156.1">VBAT</text>
</g>
<g font-size=".9" fill="#800000">
<text x="73.8" y="82.1">PMAS5 S05-L</text>
<text x="154.8" y="161.9" transform="rotate(-90 154.8 161.9)">+</text>
</g>
<text font-size=".9" fill="#505050" x="117.2" y="81.5">MKR1000</text>
<g font-size=".7" fill="#008000">
<text x="56" y="78.3">5X20mm, 10A</text>
<text x="64.9" y="83.4" transform="rotate(-90 64.9 83.4)">250VAC</text>
</g>
<g font-size=".7" fill="#800000">
<text x="170.4" y="93">2</text>
<text x="172.3" y="94.4">1</text>
<text x="170.4" y="97.3">3</text>
<text x="186.3" y="160">3</text>
<text x="184.4" y="162.9">1</text>
<text x="186.3" y="164.3">2</text>
</g>
</svg>
